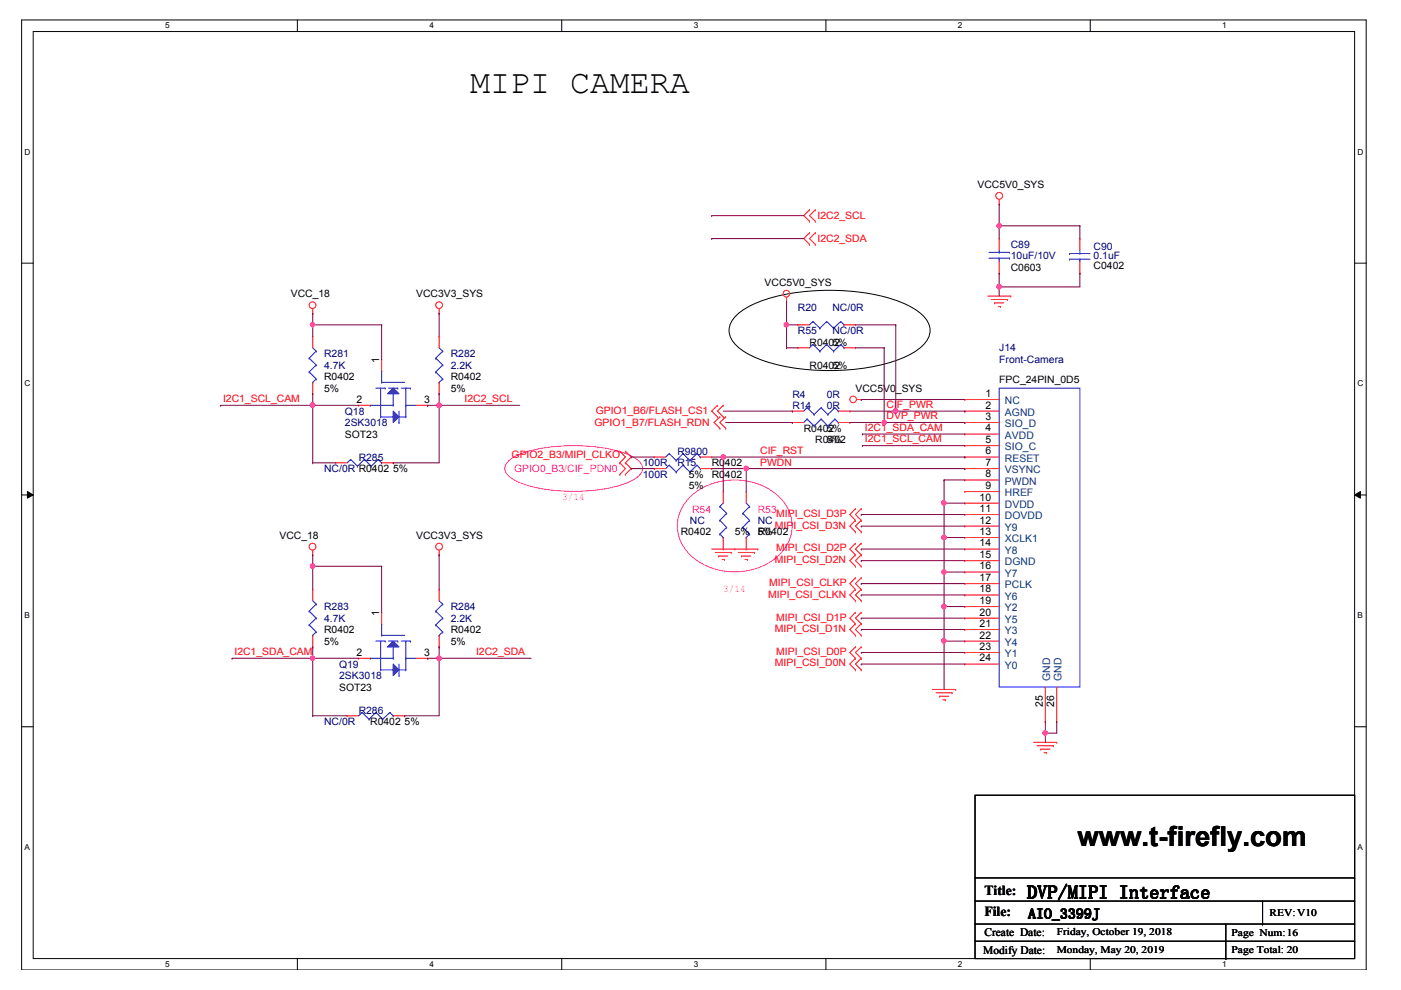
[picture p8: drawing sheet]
<svg xmlns="http://www.w3.org/2000/svg" width="297mm" height="210mm" viewBox="0 0 297 210" stroke-linecap="round" stroke-linejoin="round" font-family="sans-serif">
<path d="M4.6 4.2h285.1v201.5h-285.1zM7 6.7h280.2v196.5h-280.2z" fill="none" stroke="#000" stroke-width=".21"/>
<g fill="#fff">
<path d="M35 4.5h1v1.9h-1z"/>
<path d="M35 203.5h1v1.9h-1z"/>
</g>
<path d="M63 4.2v2.5M63 203.2v2.5" fill="none" stroke="#000" stroke-width=".21"/>
<g fill="#fff">
<path d="M91 4.5h1v1.9h-1z"/>
<path d="M91 203.5h1v1.9h-1z"/>
</g>
<path d="M119.1 4.2v2.5M119.1 203.2v2.5" fill="none" stroke="#000" stroke-width=".21"/>
<g fill="#fff">
<path d="M147.1 4.5h.9v1.9h-.9z"/>
<path d="M147.1 203.5h.9v1.9h-.9z"/>
</g>
<path d="M175.1 4.2v2.5M175.1 203.2v2.5" fill="none" stroke="#000" stroke-width=".21"/>
<g fill="#fff">
<path d="M203.1 4.5h.9v1.9h-.9z"/>
<path d="M203.1 203.5h.9v1.9h-.9z"/>
</g>
<path d="M231.2 4.2v2.5M231.2 203.2v2.5" fill="none" stroke="#000" stroke-width=".21"/>
<g fill="#fff">
<path d="M259.1 4.5h1v1.9h-1z"/>
<path d="M259.1 203.5h1v1.9h-1z"/>
<path d="M5.2 31.2h1.2v1.9h-1.2z"/>
<path d="M287.8 31.2h1.3v1.9h-1.3z"/>
<path d="M5.2 80.3h1.2v2h-1.2z"/>
<path d="M287.8 80.3h1.3v2h-1.3z"/>
</g>
<path d="M4.6 55.8h2.4M287.2 55.8h2.5" fill="none" stroke="#000" stroke-width=".21"/>
<g fill="#fff">
<path d="M5.2 129.5h1.2v1.9h-1.2z"/>
<path d="M287.8 129.5h1.2v1.9h-1.2z"/>
</g>
<path d="M4.6 104.9h2.4M5.8 104.2l1.2 .7-1.2 .7zM287.2 104.9l1.2-.7v1.4zM287.2 104.9h2.5" fill="none" stroke="#000" stroke-width=".21"/>
<path d="M5.8 104.2l1.2 .7-1.2 .7zM287.2 104.9l1.2-.7v1.4z" fill="#000"/>
<g fill="#fff">
<path d="M5.2 178.6h1.2v2h-1.2z"/>
<path d="M287.8 178.6h1.2v2h-1.2z"/>
</g>
<g fill="none" stroke="#000" stroke-width=".21">
<path d="M156.2 66.7a22.7 22.7 0 0 1 11.4-4.5 47.2 47.2 0 0 1 23.3 1.8 10.9 10.9 0 0 1 5.9 4.3 4 4 0 0 1-1.3 5.1 22.8 22.8 0 0 1-11.3 4.5 47.1 47.1 0 0 1-23.4-1.8 10.8 10.8 0 0 1-5.8-4.3 4.1 4.1 0 0 1 1.2-5.1zM4.6 154.1h2.4M287.2 154.1h2.5M206.7 168.6h80.5v34.6h-80.5zM206.7 186.1h80.5M206.7 191h80.5M206.7 195.9h80.5M206.7 199.6h80.5M259.9 195.9v7.3M267.7 195.9h.1M267.7 191v4.9M287.2 186.1h.1"/>
<path d="M287.2 191h.1M287.2 195.9h.1M287.2 199.6h.1M259.9 203.2h.1"/>
</g>
<path d="M108 97.6a19.5 19.5 0 0 1 10-3 33.8 33.8 0 0 1 15.6 2 4 4 0 0 1 2.6 2.7 2.96 2.96 0 0 1-1.7 2.3 26.1 26.1 0 0 1-12.9 2.6 29.8 29.8 0 0 1-12-2.1 4 4 0 0 1-2.6-2.8l.1-.6zM146.3 105.4a14.2 14.2 0 0 1 19 0 8.3 8.3 0 0 1-.9 13 14.3 14.3 0 0 1-18.1-.8 8.3 8.3 0 0 1 0-12.2z" fill="none" stroke="#f0f" stroke-width=".21"/>
<g fill="none" stroke="#f00" stroke-width=".21">
<path d="M171.6 44.5h.1M171.6 46.9h.1M171.6 49.4h.1M171.6 51.8h.1M171.6 44.5l-1.2 1.2 1.2 1.2M171.6 49.4l-1.2 1.2 1.2 1.2M172.9 46.9h.1M172.9 44.5h.1M172.9 51.8h.1M172.9 49.4h.1M172.9 44.5l-1.3 1.2 1.3 1.2M172.9 49.4l-1.3 1.2 1.3 1.2"/>
<path d="M211.8 43.3h.1M211.8 42.3v1M66.3 66.4h.1M66.3 65.4v1M93.1 66.4h.1M93.1 65.4v1M166.8 64h.1M166.8 63v1M169.2 68.9h.1M169.2 68.9h2.4M179 68.9h2.4M181.4 68.9h.1"/>
<path d="M209.4 62.8h4.9M210.2 63.5h3.4M210.9 64.2h.1M210.9 64.2h1.9M211.6 65h.5M212.1 65h.1M213.6 63.5h.1M214.3 62.8h.1M131.4 98.1h.1M131.4 95.7h.1M131.4 98.1l1.2 1.3-1.2 1.2M131.4 95.7l1.2 1.2-1.2 1.2"/>
<path d="M132.6 98.1h.1M132.6 95.7h.1M132.6 98.1l1.2 1.3-1.2 1.2M132.6 95.7l1.2 1.2-1.2 1.2M152.1 85.9h.1M152.1 88.4h.1M152.1 85.9l-1.2 1.3 1.2 1.2M152.6 88.4h.1M152.6 90.8h.1M152.6 88.4l-1.2 1.2 1.2 1.2M153.3 85.9h.1M153.3 88.4h.1"/>
<path d="M153.3 85.9l-1.2 1.3 1.2 1.2M153.9 88.4h.1M153.9 90.8h.1M153.9 88.4l-1.3 1.2 1.3 1.2M181.6 84.7h1M182.6 84.7h.1M66.3 117.6h.1M66.3 116.7v.9M93.1 117.6h.1M93.1 116.7v.9M131.4 100.6h.1M132.6 100.6h.1"/>
<path d="M150.9 116.4h9.8M151.7 117.1h3.3M152.4 117.9h.1M152.4 117.9h1.9M153.1 118.6h.5M153.6 118.6h.1M155 117.1h.1M155.8 116.4h.1M156.5 117.1h3.4M157.2 117.9h.1M157.2 117.9h2M158 118.6h.5"/>
<path d="M158.5 118.6h.1M159.9 117.1h.1M160.7 116.4h.1M181.4 110.3h.1M181.4 107.9h.1M181.4 117.6h.1M181.4 115.2h.1M181.4 112.8h.1M181.4 107.9l-1.2 1.2 1.2 1.2M181.4 115.2l-1.2 1.2 1.2 1.2M181.4 117.6l-1.2 1.3 1.2 1.2M181.4 110.3l-1.2 1.2 1.2 1.3"/>
<path d="M182.6 110.3h.1M182.6 107.9h.1M182.6 117.6h.1M182.6 115.2h.1M182.6 112.8h.1M182.6 107.9l-1.2 1.2 1.2 1.2M182.6 115.2l-1.2 1.2 1.2 1.2M182.6 117.6l-1.2 1.3 1.2 1.2M182.6 110.3l-1.2 1.2 1.2 1.3M181.4 127.4h.1M181.4 125h.1M181.4 139.6h.1"/>
<path d="M181.4 137.2h.1M181.4 122.5h.1M181.4 132.2h.1M181.4 129.8h.1M181.4 134.7h.1M181.4 120.1h.1M181.4 125l-1.2 1.2 1.2 1.2M181.4 137.2l-1.2 1.1 1.2 1.3M181.4 122.5l-1.2 1.2 1.2 1.3M181.4 129.8l-1.2 1.3 1.2 1.1M181.4 132.2l-1.2 1.3 1.2 1.2M181.4 139.6l-1.2 1.2 1.2 1.2"/>
<path d="M182.6 127.4h.1M182.6 125h.1M182.6 139.6h.1M182.6 137.2h.1M182.6 122.5h.1M182.6 132.2h.1M182.6 129.8h.1M182.6 134.7h.1M182.6 120.1h.1M182.6 125l-1.2 1.2 1.2 1.2M182.6 137.2l-1.2 1.1 1.2 1.3M182.6 122.5l-1.2 1.2 1.2 1.3"/>
<path d="M182.6 129.8l-1.2 1.3 1.2 1.1M182.6 132.2l-1.2 1.3 1.2 1.2M182.6 139.6l-1.2 1.2 1.2 1.2M181.4 142h.1M182.6 142h.1M197.7 146.2h4.9M198.5 146.9h3.4M199.2 147.6h.1M199.2 147.6h1.9M199.9 148.4h.5M200.4 148.4h.1M201.9 146.9h.1"/>
<path d="M202.6 146.2h.1M219.2 157.4h4.8M219.9 158.1h3.4M220.7 158.8h.1M220.7 158.8h1.9M221.4 159.6h.5M221.9 159.6h.1M223.3 158.1h.1M224 157.4h.1"/>
<circle cx="211.8" cy="41.5" r=".72"/>
<circle cx="66.3" cy="64.7" r=".71"/>
<circle cx="93.1" cy="64.7" r=".71"/>
<circle cx="166.7" cy="62.3" r=".71"/>
<circle cx="180.9" cy="84.7" r=".7"/>
<circle cx="66.3" cy="115.9" r=".72"/>
<circle cx="93.1" cy="115.9" r=".72"/>
</g>
<path d="M172.4 68.2h.1M172.4 68.2l-.8 .7M172.4 68.2l1.4 1.4M173.8 69.6h.1M175.3 68.2h.1M175.3 68.2l-1.5 1.4M175.3 68.2l1.5 1.4M176.8 69.6h.1M178.2 68.2h.1M178.2 68.2l-1.4 1.4M178.2 68.2l.8 .7M179 68.9h.1" fill="none" stroke="#00f" stroke-width=".21"/>
<path d="M83.4 135.9l1.2 1.3h-2.5z" fill="#00f"/>
<path d="M83.4 135.9l1.2 1.3h-2.5z" fill="none" stroke="#00f" stroke-width=".21"/>
<path d="M83.4 140.8l1.2 1.2-1.2 1.3z" fill="#00f"/>
<g fill="none" stroke="#00f" stroke-width=".21">
<path d="M78.5 139.6h.1M78.5 139.6h4.9M79.7 135.9h2M80.7 135.9v6.1M80.9 134.7h.1M80.9 132.2h.1M80.9 134.7h4.9M80.9 132.2v2.5M81.7 135.9h.1M82.4 135.9h1.9M83.4 139.6h.1M83.4 137.2v2.4"/>
<path d="M84.3 135.9h.1M85.1 135.9h1.9M86 135.9h.1M86 139.6h.1M86 135.9v6.1M86 139.6h2.2M87 135.9h.1M80.7 142h.1M80.7 142h2.7M83.4 140.8l1.2 1.2-1.2 1.3zM83.4 142h.1M84.6 143.3h.1"/>
<path d="M84.6 140.8v2.5M84.6 142h1.4M86 142h.1"/>
</g>
<path d="M76 139.6h.1M76 139.6h2.5M80.9 129.8h.1M80.9 129.8v2.4M88.2 139.6h2.5M90.7 139.6h.1" fill="none" stroke="#f00" stroke-width=".21"/>
<path d="M82.1 83.5l1.3-1.2 1.2 1.2z" fill="#00f"/>
<path d="M82.1 83.5l1.3-1.2 1.2 1.2z" fill="none" stroke="#00f" stroke-width=".21"/>
<path d="M83.4 87.2l1.2 1.2-1.2 1.2z" fill="#00f"/>
<g fill="none" stroke="#00f" stroke-width=".21">
<path d="M209.7 54.7h4.4M209.7 53.5h4.4M211.8 53.5h.1M211.8 54.7h.1M211.8 53v.5M211.8 54.7v.8M214.1 54.7h.1M214.1 53.5h.1M226.8 53.8h.1M226.8 54.9h.1M226.8 53.8h4.3M226.8 54.9h4.3"/>
<path d="M229 54.9h.1M229 53.8h.1M229 53v.8M229 54.9v.6M65.5 75.9h.1M65.5 78.9h.1M65.5 75.9l1.5 1.5M65.5 78.9l1.5 1.4M66.3 73.7l.7 .8M67 74.5h.1M67 77.4h.1M67 74.5l-1.5 1.4"/>
<path d="M67 77.4l-1.5 1.5M80.9 78.6h.1M80.9 78.6v2.5M92.4 75.9h.1M92.4 78.9h.1M92.4 75.9l1.5 1.5M92.4 78.9l1.5 1.4M93.1 73.7l.8 .8M93.9 74.5h.1M93.9 77.4h.1M93.9 74.5l-1.5 1.4M93.9 77.4l-1.5 1.5"/>
<path d="M172.4 73h.1M172.4 73l-.8 .7M172.4 73l1.4 1.5M173.8 74.5h.1M175.3 73h.1M175.3 73l-1.5 1.5M175.3 73l1.5 1.5M176.8 74.5h.1M178.2 73h.1M178.2 73l-1.4 1.5M178.2 73l.8 .7M179 73.7h.1"/>
<path d="M66.3 81.1h.1M67 80.3h.1M67 80.3l-.7 .8M74.4 97.4h.1M74.4 97.4l-.8 .7M74.4 97.4l1.4 1.4M75.8 98.8h.1M77.3 97.4h.1M77.3 97.4l-1.5 1.4M77.3 97.4l1.4 1.4M78.5 85.9h.1M78.5 85.9h4.9"/>
<path d="M78.7 98.8h.1M79.7 82.3h2M80.2 97.4h.1M80.2 97.4l-1.5 1.4M80.2 97.4l.7 .7M80.7 88.4h.1M80.7 82.3v6.1M80.7 88.4h2.7M80.9 81.1h.1M80.9 98.1h.1M80.9 81.1h4.9M81.7 82.3h.1"/>
<path d="M82.4 82.3h1.9M83.4 87.2l1.2 1.2-1.2 1.2zM83.4 88.4h.1M83.4 85.9h.1M83.4 83.5v2.4M84.3 82.3h.1M84.6 89.6h.1M84.6 87.2v2.4M84.6 88.4h1.4M85.1 82.3h1.9M86 88.4h.1M86 82.3h.1"/>
<path d="M86 85.9h.1M86 82.3v6.1M86 85.9h2.2M87 82.3h.1M93.1 81.1h.1M93.9 80.3h.1M93.9 80.3l-.8 .8M141.9 98.6h.1M141.9 96.2h.1M141.9 98.6l-.7 .8M141.9 98.6l1.5 1.5M141.9 96.2l-.7 .7"/>
<path d="M141.9 96.2l1.5 1.4M143.4 97.6h.1M144.8 98.6h.1M144.8 96.2h.1M144.8 98.6l-1.4 1.5M144.8 98.6l1.5 1.5M144.8 96.2l-1.4 1.4M144.8 96.2l1.5 1.4M146.3 97.6h.1M147.8 98.6h.1M147.8 96.2h.1M147.8 98.6l-1.5 1.5"/>
<path d="M147.8 98.6l.7 .8M147.8 96.2l-1.5 1.4M147.8 96.2l.7 .7M148.5 99.4h.1M148.5 96.9h.1M171.1 86.4h.1M171.1 88.9h.1M171.1 86.4l-.7 .8M171.1 86.4l1.5 1.5M171.1 88.9l-.7 .7M171.1 88.9l1.5 1.4M172.6 87.9h.1"/>
<path d="M172.6 90.3h.1M174.1 86.4h.1M174.1 88.9h.1M174.1 86.4l-1.5 1.5M174.1 86.4l1.4 1.5M174.1 88.9l-1.5 1.4M174.1 88.9l1.4 1.4M175.5 87.9h.1M175.5 90.3h.1M177 86.4h.1M177 88.9h.1M177 86.4l-1.5 1.5"/>
<path d="M177 86.4l.7 .8M177 88.9l-1.5 1.4M177 88.9l.7 .7M177.7 87.2h.1M177.7 89.6h.1M211.8 82.3h17.2v63.4h-17.2zM143.4 100.1h.1M146.3 100.1h.1M152.6 107.4h.1M152.6 110.3h.1M152.6 113.2h.1M152.6 107.4l1.5 1.4"/>
<path d="M152.6 110.3l1.5 1.5M152.6 113.2l.7 .8M153.3 114h.1M153.3 106.7l-.7 .7M154.1 108.8h.1M154.1 111.8h.1M154.1 111.8l-1.5 1.4M154.1 108.8l-1.5 1.5M157.5 108.8h.1M157.5 111.8h.1M157.5 108.8l1.4 1.5M157.5 111.8l1.4 1.4"/>
<path d="M158.2 114h.1M158.2 106.7l.7 .7M158.9 107.4h.1M158.9 110.3h.1M158.9 113.2h.1M158.9 107.4l-1.4 1.4M158.9 110.3l-1.4 1.5M158.9 113.2l-.7 .8M65.5 129.6h.1M65.5 132.5h.1M65.5 129.6l1.5 1.5M65.5 132.5l1.5 1.5"/>
<path d="M66.3 134.7h.1M66.3 127.4l.7 .7M67 128.1h.1M67 131.1h.1M67 134h.1M67 128.1l-1.5 1.5M67 131.1l-1.5 1.4M67 134l-.7 .7M92.4 129.6h.1M92.4 132.5h.1M92.4 129.6l1.5 1.5M92.4 132.5l1.5 1.5"/>
<path d="M93.1 134.7h.1M93.1 127.4l.8 .7M93.9 128.1h.1M93.9 131.1h.1M93.9 134h.1M93.9 128.1l-1.5 1.5M93.9 131.1l-1.5 1.4M93.9 134l-.8 .7M76.8 151h.1M76.8 151l-.8 .8M76.8 151l1.4 1.5M78.2 152.5h.1"/>
<path d="M79.7 151h.1M79.7 151l-1.5 1.5M79.7 151l1.5 1.5M81.2 152.5h.1M82.6 151h.1M82.6 151l-1.4 1.5M82.6 151l.8 .8M83.4 151.8h.1"/>
</g>
<g fill="none" stroke="#f00" stroke-width=".21">
<path d="M211.8 50.6h.1M211.8 57.9h.1M211.8 50.6v2.4M211.8 55.5v2.4M229 57.9h.1M229 50.6h.1M229 50.6v2.4M229 55.5v2.4M66.3 71.3h.1M66.3 71.3v2.4M80.9 76.2h.1M80.9 76.2v2.4"/>
<path d="M93.1 71.3h.1M93.1 71.3v2.4M169.2 73.7h.1M169.2 73.7h2.4M179 73.7h2.4M181.4 73.7h.1M66.3 83.5h.1M66.3 81.1v2.4M71.2 98.1h.1M71.2 98.1h2.4M76 85.9h.1M76 85.9h2.5"/>
<path d="M80.9 98.1h2.5M83.4 98.1h.1M88.2 85.9h2.5M90.7 85.9h.1M93.1 83.5h.1M93.1 81.1v2.4M138.7 99.4h.1M138.7 96.9h.1M138.7 99.4h2.5M138.7 96.9h2.5M148.5 99.4h2.4M148.5 96.9h2.4"/>
<path d="M150.9 99.4h.1M150.9 96.9h.1M168 87.2h.1M168 89.6h.1M168 87.2h2.4M168 89.6h2.4M177.7 87.2h2.5M177.7 89.6h2.5M180.2 87.2h.1M180.2 89.6h.1M204.6 84.7h.1M204.6 87.2h.1"/>
<path d="M204.6 89.6h.1M204.6 92h.1M204.6 94.5h.1M204.6 96.9h.1M204.6 99.4h.1M204.6 99.4h7.2M204.6 96.9h7.2M204.6 87.2h7.2M204.6 84.7h7.2M204.6 89.6h7.2M204.6 92h7.2M204.6 94.5h7.2"/>
<path d="M153.3 104.2h.1M153.3 116.4h.1M153.3 104.2v2.5M153.3 114v2.4M158.2 104.2h.1M158.2 116.4h.1M158.2 104.2v2.5M158.2 114v2.4M204.6 101.8h.1M204.6 104.2h.1M204.6 106.7h.1M204.6 109.1h.1"/>
<path d="M204.6 111.5h.1M204.6 114h.1M204.6 116.4h.1M204.6 118.9h.1M204.6 101.8h7.2M204.6 104.2h7.2M204.6 106.7h7.2M204.6 109.1h7.2M204.6 111.5h7.2M204.6 114h7.2M204.6 116.4h7.2M204.6 118.9h7.2"/>
<path d="M66.3 125h.1M66.3 137.2h.1M66.3 125v2.4M66.3 134.7v2.5M93.1 125h.1M93.1 137.2h.1M93.1 125v2.4M93.1 134.7v2.5M204.6 121.3h.1M204.6 123.7h.1M204.6 126.2h.1M204.6 128.6h.1"/>
<path d="M204.6 131.1h.1M204.6 133.5h.1M204.6 135.9h.1M204.6 138.3h.1M204.6 121.3h7.2M204.6 123.7h7.2M204.6 126.2h7.2M204.6 128.6h7.2M204.6 131.1h7.2M204.6 133.5h7.2M204.6 135.9h7.2M204.6 138.3h7.2"/>
<path d="M73.6 151.8h.1M73.6 151.8h2.4M83.4 151.8h2.4M85.8 151.8h.1M204.6 140.8h.1M204.6 140.8h7.2M221.6 153h.1M221.6 145.7v7.3M224 153h.1M224 145.7v7.3"/>
</g>
<g fill="none" stroke="#800040" stroke-width=".21">
<path d="M133.8 99.4h.1M133.8 96.9h.1M133.8 99.4h4.9M133.8 96.9h4.9M182.6 111.5h.1M182.6 109.1h.1M182.6 111.5h22M182.6 109.1h22M200.2 135.9h.1M200.2 128.6h.1M200.2 128.6v17.6M200.2 135.9h4.4"/>
<path d="M200.2 128.6h4.4"/>
</g>
<circle cx="200.1" cy="135.9" r=".47" fill="#f0f"/>
<circle cx="200.1" cy="135.9" r=".47" fill="none" stroke="#f0f" stroke-width=".21"/>
<circle cx="200.1" cy="128.6" r=".48" fill="#f0f"/>
<circle cx="200.1" cy="128.6" r=".48" fill="none" stroke="#f0f" stroke-width=".21"/>
<path d="M200.2 121.3h.1M200.2 121.3h4.4" fill="none" stroke="#800040" stroke-width=".21"/>
<circle cx="200.1" cy="121.3" r=".47" fill="#f0f"/>
<circle cx="200.1" cy="121.3" r=".47" fill="none" stroke="#f0f" stroke-width=".21"/>
<path d="M200.2 114h.1M200.2 106.7h.1M200.2 106.7v21.9M200.2 114h4.4M200.2 106.7h4.4M200.2 121.3h.1" fill="none" stroke="#800040" stroke-width=".21"/>
<circle cx="200.1" cy="114" r=".47" fill="#f0f"/>
<circle cx="200.1" cy="114" r=".47" fill="none" stroke="#f0f" stroke-width=".21"/>
<circle cx="200.1" cy="106.6" r=".47" fill="#f0f"/>
<circle cx="200.1" cy="106.6" r=".47" fill="none" stroke="#f0f" stroke-width=".21"/>
<g fill="none" stroke="#800040" stroke-width=".21">
<path d="M153.3 87.2h14.7M153.9 89.6h14.1M168 87.2h.1M168 89.6h.1M182.6 84.7h.1M182.6 84.7h22M182.9 92h.1M182.9 94.5h.1M182.9 92h21.7M182.9 94.5h21.7M182.6 116.4h.1M182.6 118.9h.1"/>
<path d="M182.6 116.4h22M182.6 118.9h22M200.2 101.8h.1M200.2 101.8h4.4M200.2 101.8v4.9M182.6 138.3h.1M182.6 138.3h22M182.6 140.8h.1M182.6 140.8h22M221.6 153h.1M221.6 153v2.4"/>
</g>
<circle cx="221.6" cy="155.4" r=".47" fill="#f0f"/>
<circle cx="221.6" cy="155.4" r=".47" fill="none" stroke="#f0f" stroke-width=".21"/>
<g fill="none" stroke="#800040" stroke-width=".21">
<path d="M211.8 43.3h.1M211.8 57.9h.1M211.8 47.9h.1M211.8 43.3v7.3M211.8 57.9v4.9M211.8 47.9h17.2M229 47.9h.1M229 57.9h.1M229 47.9v2.7M229 57.9v2.9M211.8 60.8h.1M182.6 123.7h.1"/>
<path d="M182.6 126.2h.1M182.6 131.1h.1M182.6 133.5h.1M182.6 123.7h22M182.6 126.2h22M182.6 131.1h22M182.6 133.5h22M221.6 155.4h.1M221.6 155.4v2M224 153h.1M224 153v2.4h-2.4"/>
</g>
<circle cx="211.8" cy="47.9" r=".47" fill="#f0f"/>
<circle cx="211.8" cy="47.9" r=".47" fill="none" stroke="#f0f" stroke-width=".21"/>
<path d="M211.8 60.8h.1M211.8 60.8h17.2" fill="none" stroke="#800040" stroke-width=".21"/>
<circle cx="211.8" cy="60.8" r=".47" fill="#f0f"/>
<circle cx="211.8" cy="60.8" r=".47" fill="none" stroke="#f0f" stroke-width=".21"/>
<path d="M66.3 120.1h.1M66.3 120.1h14.6M80.9 120.1h.1M80.9 120.1v9.7" fill="none" stroke="#800040" stroke-width=".21"/>
<circle cx="66.3" cy="120.1" r=".47" fill="#f0f"/>
<circle cx="66.3" cy="120.1" r=".47" fill="none" stroke="#f0f" stroke-width=".21"/>
<path d="M66.3 68.9h.1M66.3 68.9v2.4M93.1 83.5h.1M93.1 85.9h.1M93.1 83.5v2.4M93.1 85.9h17.1M66.3 120.1h.1M66.3 120.1v4.9" fill="none" stroke="#800040" stroke-width=".21"/>
<circle cx="93.1" cy="85.9" r=".48" fill="#f0f"/>
<circle cx="93.1" cy="85.9" r=".48" fill="none" stroke="#f0f" stroke-width=".21"/>
<path d="M80.9 68.9h.1M80.9 68.9v7.3M66.3 83.5h.1M66.3 83.5v2.4" fill="none" stroke="#800040" stroke-width=".21"/>
<circle cx="66.3" cy="85.9" r=".48" fill="#f0f"/>
<circle cx="66.3" cy="85.9" r=".48" fill="none" stroke="#f0f" stroke-width=".21"/>
<path d="M66.3 66.4h.1M66.3 68.9h.1M66.3 66.4v2.5M66.3 68.9h14.6M46.8 85.9h.1M46.8 85.9h29.2M66.3 85.9h.1M90.7 85.9h.1M90.7 85.9h2.4" fill="none" stroke="#800040" stroke-width=".21"/>
<circle cx="66.3" cy="68.8" r=".47" fill="#f0f"/>
<circle cx="66.3" cy="68.8" r=".47" fill="none" stroke="#f0f" stroke-width=".21"/>
<path d="M66.3 117.6h.1M66.3 117.6v2.5M93.1 137.2h.1M93.1 137.2v2.4" fill="none" stroke="#800040" stroke-width=".21"/>
<circle cx="93.1" cy="139.6" r=".47" fill="#f0f"/>
<circle cx="93.1" cy="139.6" r=".47" fill="none" stroke="#f0f" stroke-width=".21"/>
<path d="M66.3 137.2h.1M66.3 139.6h.1M66.3 137.2v2.4M66.3 139.6h9.7M90.7 139.6h.1M90.7 139.6h2.4" fill="none" stroke="#800040" stroke-width=".21"/>
<circle cx="66.3" cy="139.6" r=".47" fill="#f0f"/>
<circle cx="66.3" cy="139.6" r=".47" fill="none" stroke="#f0f" stroke-width=".21"/>
<g fill="none" stroke="#800040" stroke-width=".21">
<path d="M150.9 45.7h.1M150.9 50.6h.1M150.9 45.7h19.5M150.9 50.6h19.5M93.1 66.4h.1M93.1 66.4v4.9M66.3 98.1h.1M66.3 85.9h.1M66.3 98.1h4.9M66.3 85.9v12.2M83.4 98.1h.1M93.1 85.9h.1"/>
<path d="M93.1 85.9v12.2h-9.7M150.9 96.9h2.4M153.3 96.9h.1M180.2 87.2h9.7M189.9 87.2h.1M93.1 117.6h.1M93.1 117.6v7.4M49.2 139.6h.1M49.2 139.6h17.1M66.3 139.6h.1M66.3 139.6v12.2M93.1 139.6h.1"/>
<path d="M93.1 139.6h19.5M93.1 139.6v12.2h-7.3M66.3 151.8h.1M66.3 151.8h7.3M85.8 151.8h.1"/>
</g>
<circle cx="189.9" cy="87.1" r=".48" fill="#f0f"/>
<circle cx="189.9" cy="87.1" r=".48" fill="none" stroke="#f0f" stroke-width=".21"/>
<path d="M180.2 89.6h7.3M187.5 89.6h.1" fill="none" stroke="#800040" stroke-width=".21"/>
<circle cx="187.5" cy="89.6" r=".47" fill="#f0f"/>
<circle cx="187.5" cy="89.6" r=".47" fill="none" stroke="#f0f" stroke-width=".21"/>
<path d="M150.9 99.4h7.3M153.3 96.9h.1M153.3 96.9v7.3M153.3 96.9h51.3M158.2 99.4h.1M204.6 96.9h.1" fill="none" stroke="#800040" stroke-width=".21"/>
<circle cx="153.3" cy="96.9" r=".48" fill="#f0f"/>
<circle cx="153.3" cy="96.9" r=".48" fill="none" stroke="#f0f" stroke-width=".21"/>
<path d="M158.2 99.4h.1M158.2 99.4v4.8M158.2 99.4h46.4M204.6 99.4h.1" fill="none" stroke="#800040" stroke-width=".21"/>
<circle cx="158.2" cy="99.3" r=".47" fill="#f0f"/>
<circle cx="158.2" cy="99.3" r=".47" fill="none" stroke="#f0f" stroke-width=".21"/>
<path d="M166.8 68.9h.1M166.8 64h.1M166.8 73.7h.1M166.8 68.9h2.4M166.8 64v9.7M166.8 73.7h2.4" fill="none" stroke="#800040" stroke-width=".21"/>
<circle cx="166.7" cy="68.8" r=".47" fill="#f0f"/>
<circle cx="166.7" cy="68.8" r=".47" fill="none" stroke="#f0f" stroke-width=".21"/>
<path d="M181.4 73.7h6.1M181.4 68.9h8.5M187.5 73.7h.1M187.5 73.7v15.9M189.9 68.9h.1M189.9 68.9v18.3M187.5 89.6h.1M187.5 89.6h17.1M189.9 87.2h.1M189.9 87.2h14.7M204.6 89.6h.1M204.6 87.2h.1" fill="none" stroke="#800040" stroke-width=".21"/>
<circle cx="200.1" cy="135.9" r=".47" fill="#f0f"/>
<circle cx="200.1" cy="135.9" r=".47" fill="none" stroke="#f0f" stroke-width=".21"/>
<circle cx="200.1" cy="128.6" r=".48" fill="#f0f"/>
<circle cx="200.1" cy="128.6" r=".48" fill="none" stroke="#f0f" stroke-width=".21"/>
<circle cx="200.1" cy="121.3" r=".47" fill="#f0f"/>
<circle cx="200.1" cy="121.3" r=".47" fill="none" stroke="#f0f" stroke-width=".21"/>
<circle cx="200.1" cy="114" r=".47" fill="#f0f"/>
<circle cx="200.1" cy="114" r=".47" fill="none" stroke="#f0f" stroke-width=".21"/>
<circle cx="200.1" cy="106.6" r=".47" fill="#f0f"/>
<circle cx="200.1" cy="106.6" r=".47" fill="none" stroke="#f0f" stroke-width=".21"/>
<circle cx="221.6" cy="155.4" r=".47" fill="#f0f"/>
<circle cx="221.6" cy="155.4" r=".47" fill="none" stroke="#f0f" stroke-width=".21"/>
<circle cx="211.8" cy="47.9" r=".47" fill="#f0f"/>
<circle cx="211.8" cy="47.9" r=".47" fill="none" stroke="#f0f" stroke-width=".21"/>
<circle cx="211.8" cy="60.8" r=".47" fill="#f0f"/>
<circle cx="211.8" cy="60.8" r=".47" fill="none" stroke="#f0f" stroke-width=".21"/>
<circle cx="66.3" cy="120.1" r=".47" fill="#f0f"/>
<circle cx="66.3" cy="120.1" r=".47" fill="none" stroke="#f0f" stroke-width=".21"/>
<circle cx="93.1" cy="85.9" r=".48" fill="#f0f"/>
<circle cx="93.1" cy="85.9" r=".48" fill="none" stroke="#f0f" stroke-width=".21"/>
<circle cx="66.3" cy="85.9" r=".48" fill="#f0f"/>
<circle cx="66.3" cy="85.9" r=".48" fill="none" stroke="#f0f" stroke-width=".21"/>
<circle cx="66.3" cy="68.8" r=".47" fill="#f0f"/>
<circle cx="66.3" cy="68.8" r=".47" fill="none" stroke="#f0f" stroke-width=".21"/>
<circle cx="93.1" cy="139.6" r=".47" fill="#f0f"/>
<circle cx="93.1" cy="139.6" r=".47" fill="none" stroke="#f0f" stroke-width=".21"/>
<circle cx="66.3" cy="139.6" r=".47" fill="#f0f"/>
<circle cx="66.3" cy="139.6" r=".47" fill="none" stroke="#f0f" stroke-width=".21"/>
<circle cx="189.9" cy="87.1" r=".48" fill="#f0f"/>
<circle cx="189.9" cy="87.1" r=".48" fill="none" stroke="#f0f" stroke-width=".21"/>
<circle cx="187.5" cy="89.6" r=".47" fill="#f0f"/>
<circle cx="187.5" cy="89.6" r=".47" fill="none" stroke="#f0f" stroke-width=".21"/>
<circle cx="153.3" cy="96.9" r=".48" fill="#f0f"/>
<circle cx="153.3" cy="96.9" r=".48" fill="none" stroke="#f0f" stroke-width=".21"/>
<circle cx="158.2" cy="99.3" r=".47" fill="#f0f"/>
<circle cx="158.2" cy="99.3" r=".47" fill="none" stroke="#f0f" stroke-width=".21"/>
<circle cx="166.7" cy="68.8" r=".47" fill="#f0f"/>
<circle cx="166.7" cy="68.8" r=".47" fill="none" stroke="#f0f" stroke-width=".21"/>
<text font-size="7.1" x="99.7" y="19.6">MIPI CAMERA</text>
<text font-size="5.8" x="228.4" y="179.4">www.t-firefly.com</text>
<text font-size="3.9" x="217.8" y="190.5">DVP/MIPI Interface</text>
<g font-size="2.9">
<text x="208.7" y="189.8">Title:</text>
<text x="208.7" y="194.2">File:</text>
<text x="218" y="194.7">AIO_3399J</text>
</g>
<g font-size="2.4">
<text x="208.5" y="202.2">Modify Date:</text>
<text x="208.7" y="198.5">Create Date:</text>
</g>
<g font-size="2.2">
<text x="207.2" y="39.9">VCC5V0_SYS</text>
<text x="214.3" y="57.4">C0603</text>
<text x="231.9" y="56.9">C0402</text>
<text x="61.7" y="63">VCC_18</text>
<text x="88.2" y="63">VCC3V3_SYS</text>
<text x="162.1" y="60.6">VCC5V0_SYS</text>
<text x="80.4" y="76.9" transform="rotate(-90 80.4 76.9)">1</text>
<text x="171.6" y="73.3">R0402</text>
<text x="176.5" y="73.3">5%</text>
<text x="68.7" y="80.6">R0402</text>
<text x="68.7" y="83.1">5%</text>
<text x="95.6" y="80.6">R0402</text>
<text x="95.6" y="83.1">5%</text>
<text x="171.6" y="78.2">R0402</text>
<text x="176.5" y="78.2">5%</text>
<text x="181.4" y="83.1">VCC5V0_SYS</text>
<text x="211.9" y="81.1">FPC_24PIN_0D5</text>
<text x="75.6" y="85.4">2</text>
<text x="89.9" y="85.4">3</text>
<text x="208.9" y="84.2">1</text>
<text x="208.9" y="86.6">2</text>
<text x="208.9" y="89">3</text>
<text x="73.1" y="92.8">SOT23</text>
<text x="170.4" y="91.6">R0402</text>
<text x="172.9" y="94">R0402</text>
<text x="175.3" y="91.6">5%</text>
<text x="175.3" y="94">5%</text>
<text x="208.9" y="91.5">4</text>
<text x="208.9" y="93.9">5</text>
<text x="146" y="101.3">5%</text>
<text x="150.9" y="101.3">R0402</text>
<text x="150.9" y="98.9">R0402</text>
<text x="208.9" y="96.4">6</text>
<text x="208.9" y="98.8">7</text>
<text x="208.9" y="101.2">8</text>
<text x="146" y="103.8">5%</text>
<text x="207.7" y="106.1">10</text>
<text x="208.9" y="103.7">9</text>
<text x="144.3" y="113.5">R0402</text>
<text x="155.8" y="113.5">5%</text>
<text x="160.7" y="113.5">R0402</text>
<text x="160.7" y="113.5">5%</text>
<text x="207.7" y="108.5">11</text>
<text x="207.7" y="111">12</text>
<text x="207.7" y="113.4">13</text>
<text x="59.2" y="114.3">VCC_18</text>
<text x="88.2" y="114.3">VCC3V3_SYS</text>
<text x="207.7" y="115.9">14</text>
<text x="207.7" y="118.3">15</text>
<text x="207.7" y="120.7">16</text>
<text x="207.7" y="123.2">17</text>
<text x="207.7" y="125.6">18</text>
<text x="80.4" y="130.6" transform="rotate(-90 80.4 130.6)">1</text>
<text x="207.7" y="128.1">19</text>
<text x="207.7" y="130.5">20</text>
<text x="68.7" y="134.2">R0402</text>
<text x="68.7" y="136.7">5%</text>
<text x="95.6" y="134.2">R0402</text>
<text x="95.6" y="136.7">5%</text>
<text x="207.7" y="132.9">21</text>
<text x="207.7" y="135.4">22</text>
<text x="207.7" y="137.8">23</text>
<text x="75.6" y="139">2</text>
<text x="89.9" y="139">3</text>
<text x="207.7" y="140.2">24</text>
<text x="71.9" y="146.4">SOT23</text>
<text x="221.1" y="149.8" transform="rotate(-90 221.1 149.8)">25</text>
<text x="223.5" y="149.8" transform="rotate(-90 223.5 149.8)">26</text>
<text x="78.5" y="153.8">R0402 5%</text>
<text x="269.2" y="194.1">REV:V10</text>
<text x="224" y="198.3">Friday, October 19, 2018</text>
<text x="224" y="202">Monday, May 20, 2019</text>
<text x="261.1" y="198.5">Page Num:16</text>
<text x="261.1" y="202">Page Total: 20</text>
</g>
<g font-size="2.2" fill="#f00">
<text x="173.3" y="46.5">I2C2_SCL</text>
<text x="173.3" y="51.3">I2C2_SDA</text>
<text x="47.3" y="85.2">I2C1_SCL_CAM</text>
<text x="98.5" y="85.2">I2C2_SCL</text>
<text x="126.3" y="87.7">GPIO1_B6/FLASH_CS1</text>
<text x="188" y="86.4">CIF_PWR</text>
<text x="188" y="88.9">DVP_PWR</text>
<text x="126" y="90.4">GPIO1_B7/FLASH_RDN</text>
<text x="183.4" y="91.3">I2C1_SDA_CAM</text>
<text x="183.4" y="93.8">I2C1_SCL_CAM</text>
<text x="108.5" y="97.2">GPIO2_B3/MIPI_CLKO</text>
<text x="161.2" y="96.2">CIF_RST</text>
<text x="161.2" y="98.8">PWDN</text>
<text x="164.3" y="112.1">MIPI_CSI_D3N</text>
<text x="164.6" y="109.6">MIPI_CSI_D3P</text>
<text x="164.3" y="119.4">MIPI_CSI_D2N</text>
<text x="164.6" y="116.9">MIPI_CSI_D2P</text>
<text x="163.1" y="124.2">MIPI_CSI_CLKP</text>
<text x="162.9" y="126.7">MIPI_CSI_CLKN</text>
<text x="164.6" y="131.6">MIPI_CSI_D1P</text>
<text x="164.3" y="134">MIPI_CSI_D1N</text>
<text x="49.7" y="138.9">I2C1_SDA_CAM</text>
<text x="100.9" y="138.9">I2C2_SDA</text>
<text x="164.3" y="141.3">MIPI_CSI_D0N</text>
<text x="164.6" y="138.9">MIPI_CSI_D0P</text>
</g>
<g font-size="2.2" fill="#000080">
<text x="214.3" y="52.6">C89</text>
<text x="231.9" y="53">C90</text>
<text x="214.3" y="55">10uF/10V</text>
<text x="231.9" y="55">0.1uF</text>
<text x="169.2" y="66">R20</text>
<text x="176.5" y="66">NC/0R</text>
<text x="169.2" y="70.9">R55</text>
<text x="176.5" y="70.9">NC/0R</text>
<text x="68.7" y="75.7">R281</text>
<text x="95.6" y="75.7">R282</text>
<text x="211.9" y="74.5">J14</text>
<text x="211.9" y="77">Front-Camera</text>
<text x="68.7" y="78.2">4.7K</text>
<text x="95.6" y="78.2">2.2K</text>
<text x="73.1" y="87.9">Q18</text>
<text x="168" y="84.3">R4</text>
<text x="168" y="86.7">R14</text>
<text x="175.3" y="86.7">0R</text>
<text x="175.3" y="84.3">0R</text>
<text x="73.1" y="90.4">2SK3018</text>
<text x="68.7" y="100.1">NC/0R R0402 5%</text>
<text x="76" y="97.7">R285</text>
<text x="136.3" y="101.3">100R</text>
<text x="136.3" y="98.9">100R</text>
<text x="143.6" y="98.9">R15</text>
<text x="143.6" y="96.5">R9800</text>
<text x="146.3" y="111.1">NC</text>
<text x="160.7" y="111.1">NC</text>
<text x="68.7" y="129.4">R283</text>
<text x="68.7" y="131.8">4.7K</text>
<text x="95.6" y="129.4">R284</text>
<text x="95.6" y="131.8">2.2K</text>
<text x="71.9" y="141.6">Q19</text>
<text x="71.9" y="144">2SK3018</text>
<text x="68.7" y="153.8">NC/0R</text>
<text x="76" y="151.3">R286</text>
</g>
<g font-size="2.2" fill="#004080">
<text x="213.1" y="85.7">NC</text>
<text x="213.1" y="88.2">AGND</text>
<text x="213.1" y="90.6">SIO_D</text>
<text x="213.1" y="93">AVDD</text>
<text x="213.1" y="95.5">SIO_C</text>
<text x="213.1" y="97.9">RESET</text>
<text x="213.1" y="100.4">VSYNC</text>
<text x="213.1" y="102.8">PWDN</text>
<text x="213.1" y="105.2">HREF</text>
<text x="213.1" y="107.7">DVDD</text>
<text x="213.1" y="110.1">DOVDD</text>
<text x="213.1" y="112.6">Y9</text>
<text x="213.1" y="115">XCLK1</text>
<text x="213.1" y="117.4">Y8</text>
<text x="213.1" y="119.9">DGND</text>
<text x="213.1" y="122.3">Y7</text>
<text x="213.1" y="124.8">PCLK</text>
<text x="213.1" y="127.2">Y6</text>
<text x="213.1" y="129.6">Y2</text>
<text x="213.1" y="132.1">Y5</text>
<text x="213.1" y="134.5">Y3</text>
<text x="213.1" y="136.9">Y4</text>
<text x="213.1" y="139.4">Y1</text>
<text x="213.1" y="141.8">Y0</text>
<text x="222.6" y="144.4" transform="rotate(-90 222.6 144.4)">GND</text>
<text x="225.1" y="144.4" transform="rotate(-90 225.1 144.4)">GND</text>
</g>
<g font-size="2.2" fill="#f0f">
<text x="109" y="100.1">GPIO0_B3/CIF_PDN0</text>
<text x="119.2" y="106">3/14</text>
<text x="146.7" y="108.7">R54</text>
<text x="160.7" y="108.7">R53</text>
<text x="153.3" y="125.5">3/14</text>
</g>
<g font-size="1.7">
<text x="35" y="6">5</text>
<text x="91" y="6">4</text>
<text x="147.1" y="6">3</text>
<text x="203.1" y="6">2</text>
<text x="259.1" y="6">1</text>
<text x="5.2" y="32.8">D</text>
<text x="287.8" y="32.8">D</text>
<text x="5.2" y="81.9">C</text>
<text x="287.8" y="81.9">C</text>
<text x="5.2" y="131">B</text>
<text x="287.8" y="131">B</text>
<text x="5.2" y="180.2">A</text>
<text x="287.8" y="180.2">A</text>
<text x="35" y="205">5</text>
<text x="91" y="205">4</text>
<text x="147.1" y="205">3</text>
<text x="203.1" y="205">2</text>
<text x="259.1" y="205">1</text>
</g>
</svg>
